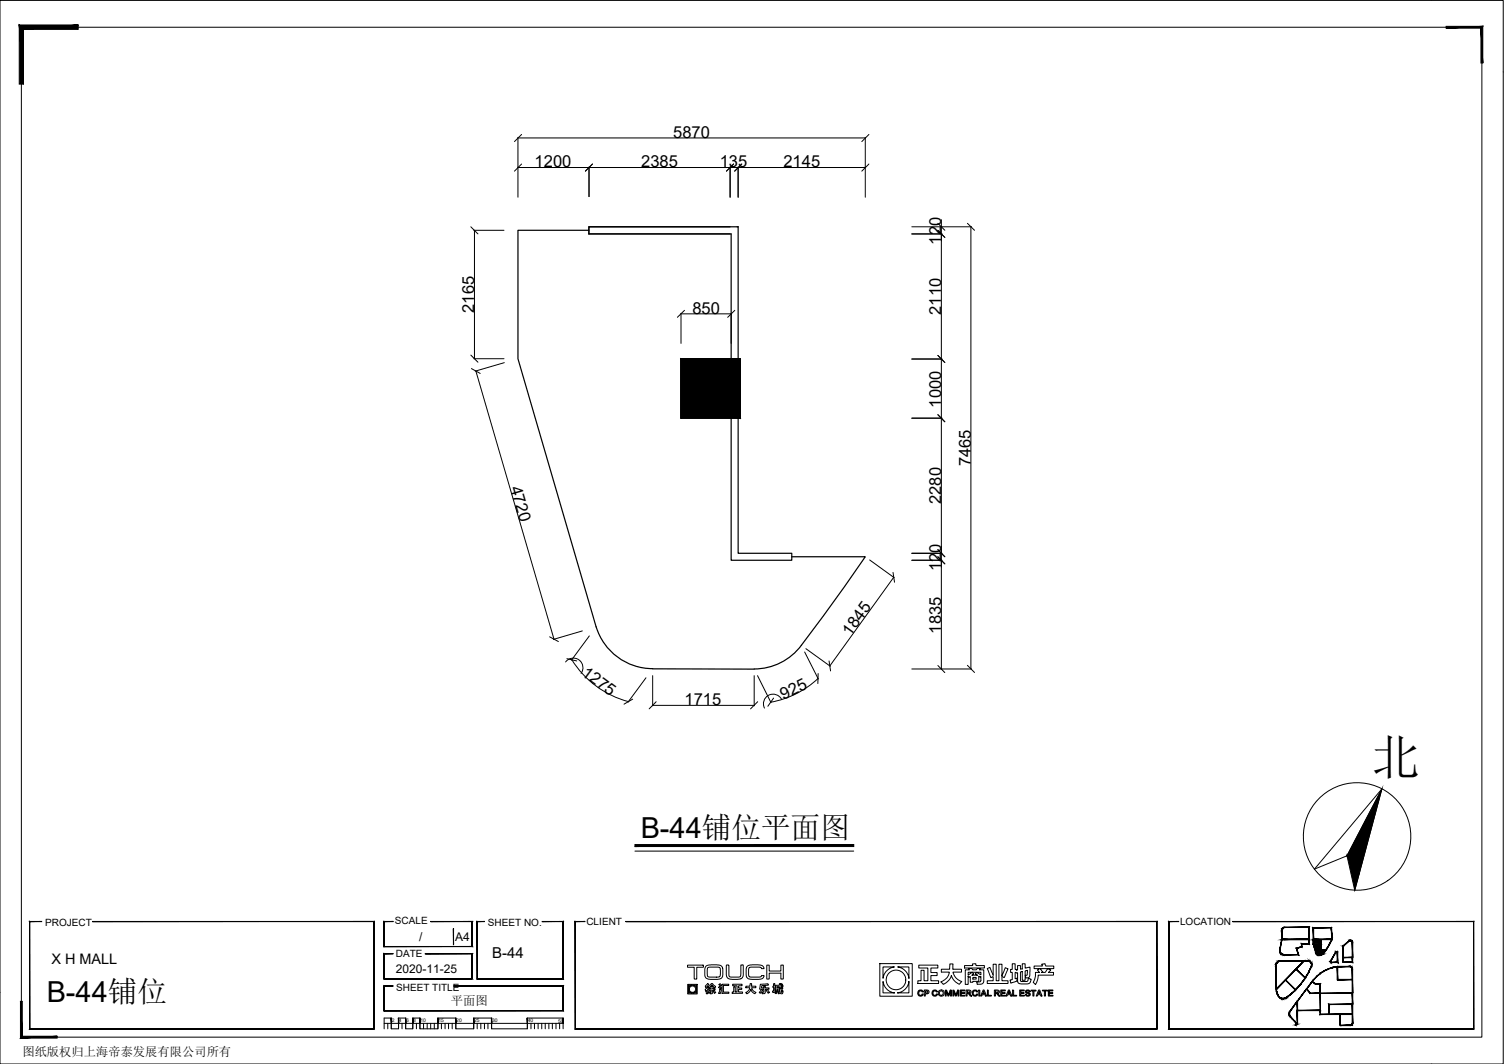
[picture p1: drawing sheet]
<svg xmlns="http://www.w3.org/2000/svg" width="420mm" height="297mm" viewBox="0 0 420 297" stroke-linecap="round" stroke-linejoin="round" font-family="sans-serif">
<!-- layer: 0 -->
<g fill="none" stroke="#000" stroke-width=".28">
<path d="M0 .1h419.9v296.9h-419.9zM6 7.6h408v281.9h-408zM145.7 37.5l-2 2M242.7 37.5l-2 2M145.7 45.8l-2 2M165.5 45.8l-2 2M204.9 45.8l-2 2M207.2 45.8l-2 2M242.7 45.8l-2 2M131.5 63.3l2 2M262 62.3l1.9 2M262 64.3l1.9 2"/>
<path d="M270.3 62.3l1.9 2M131.5 99.1l2 2M191.2 86.6l-2 2M205.3 86.6l-2 2M262 99.2l1.9 2M131.7 102.9l2.5 1.4M262 115.8l1.9 2M249.5 159.8l.4 2.7M262 153.4l1.9 2M262 155.4l1.9 2M153.5 177.8l2.5 1.3M158.4 183.9l2.7 .6"/>
<path d="M176.7 195.2l-2.4 1.4M183.3 195.9l-1.9 2M211.7 195.9l-2 2M216.1 194.9l-1.6 2.3M228.6 188l-.1 2.8M231.6 184.5l.4 2.8M262 185.8l1.9 2M270.3 185.7l1.9 2M177.4 237.6h61.1M386 220.2l-9.7 18.7-9.1 3.7zM386 220.2l-7.5 28.3M107.3 285.7h50v1.5"/>
<path d="M108.3 285.7v1.5M109.3 285.7v1.5M111.3 285.7v1.5M112.3 285.7v1.5M113.3 285.7v1.5M115.3 285.7v1.5M116.3 285.7v1.5M117.3 285.7v1.5M118.3 285.7v1.5M119.3 285.7v1.5M120.3 285.7v1.5M121.3 285.7v1.5"/>
<path d="M122.3 285.7v1.5M123.3 285.7v1.5M124.3 285.7v1.5M125.3 285.7v1.5M126.3 285.7v1.5M127.3 285.7v1.5M132.3 285.7v1.5M133.3 285.7v1.5M134.3 285.7v1.5M135.3 285.7v1.5M136.3 285.7v1.5M137.3 285.7v1.5"/>
<path d="M147.3 285.7v1.5M148.3 285.7v1.5M149.3 285.7v1.5M150.3 285.7v1.5M151.3 285.7v1.5M152.3 285.7v1.5M153.3 285.7v1.5M154.3 285.7v1.5M155.3 285.7v1.5M156.3 285.7v1.5M157.3 284.2h-10v3h-10v-3h-5v3h-5v-3h-5v3h-5v-3h-2v3h-2v-3h-2v3h-2v-3h-2v3"/>
<circle cx="379.1" cy="233.5" r="15"/>
</g>
<g fill="#000" stroke="#000" stroke-width=".28">
<path d="M366.9 262.2h.7zM368.2 266.5h.8z"/>
<path d="M413.7 7.9v9.7h.5zM413.7 7.9l.5-.5v10.2zM404 7.9h9.7l.5-.5zM404 7.4h10.2l-10.2 .5z"/>
<path d="M5.4 7v16.5h1.2zM5.4 7l1.2 1.2v15.3zM5.4 7l1.2 1.2 15.2-1.2zM6.6 8.2l15.2-1.2v1.2z"/>
<path d="M177.4 235.8v.5l61.1-.5zM177.4 236.3l61.1-.5v.5z"/>
<path d="M386 220.2l-6.3 23.6-3.4-4.9zM376.3 238.9l2.2 9.6 1.2-4.7z"/>
<path d="M25.9 257.2h78.6zM25.9 257.3l78.6-.1zM104.5 257.2v30.1zM104.4 257.3l.1 30zM8.3 287.3h96.2zM8.3 287.3l96.1-.1zM8.3 257.2v30.1zM8.3 257.2v30zM8.3 257.2h3.3zM8.3 257.3l3.3-.1z"/>
<path d="M120.4 257.2h11.5zM120.4 257.3l11.5-.1zM131.8 257.3l.1 7zM131.8 257.3l.1 7zM107.3 264.3h24.6zM107.3 264.3l24.5-.1zM107.3 257.2v7.1zM107.3 257.2l.1 7zM107.3 257.2h2.5zM107.4 257.3l2.4-.1z"/>
<path d="M126.7 259.3v4.4zM126.7 259.3v4.4z"/>
<path d="M151.5 257.2h5.9zM151.5 257.3l5.9-.1zM157.4 257.2v16.1zM157.3 257.3l.1 16zM133.3 273.3h24.1zM133.3 273.3l24-.1zM133.3 257.2v16.1zM133.3 257.2v16zM133.3 257.2h2zM133.3 257.3l2-.1z"/>
<path d="M174.8 257.2h148.4zM174.8 257.3l148.4-.1zM323.1 257.3l.1 30zM323.1 257.3l.1 30zM160.7 287.3h162.5zM160.7 287.3l162.4-.1zM160.7 257.2v30.1zM160.7 257.2v30zM160.7 257.2h2.7zM160.7 257.3l2.7-.1z"/>
<path d="M344.4 257.2h67.3zM344.4 257.3l67.3-.1zM411.7 257.2v30.1zM411.6 257.3l.1 30zM326.5 287.3h85.2zM326.5 287.3l85.1-.1zM326.5 257.2v30.1zM326.5 257.2l.1 30zM326.5 257.2h2.8zM326.6 257.3l2.7-.1z"/>
<path d="M358.1 259.7l.1 2.5v-2.5zM358.1 259.7l.1 2.5-.2 .1zM358.2 262.2l-.2 .1 .8-.1zM358 262.3l.8-.1v.1zM358.8 262.2v.1l6.8-.1zM358.8 262.3l6.8-.1 .2 .1z"/>
<path d="M358.4 259l.3-.2zM358.4 259l.4-.1zM358.4 259l.1 .1-.3 .2zM358.2 259.3l.3-.2zM358.2 259.3l.1 .1-.2 .3zM358.3 259.4l-.2 .3z"/>
<path d="M5.7 279.6l.5 9.7v-9.7zM5.7 279.6l.5 9.7-.5 .5zM5.7 289.8l10.3-.5h-9.8zM5.7 289.8l10.3-.5v.5z"/>
<path d="M118.8 266.2h13.1zM118.8 266.3l13.1-.1zM131.8 266.3l.1 7zM131.8 266.3l.1 7zM107.3 273.3h24.6zM107.3 273.3l24.5-.1zM107.3 266.2v7.1zM107.3 266.2l.1 7zM107.3 266.2h2.5zM107.4 266.3l2.4-.1z"/>
<path d="M126.8 275.2h30.6zM126.8 275.3l30.6-.1zM157.4 275.2v7zM157.3 275.3l.1 6.9zM107.3 282.2h50.1zM107.3 282.2l50-.1zM107.3 275.2v7zM107.3 275.2l.1 6.9zM107.3 275.2h2.5zM107.4 275.3l2.4-.1z"/>
<path d="M356.4 269.3l.2 6.8zM356.4 269.3l.2 6.8z"/>
<path d="M356.4 276.1l.2 .8zM356.6 276.1v.8zM356.6 276.9l.2 .7zM356.7 276.8l.1 .8zM356.8 277.6l.4 .7zM357 277.6l.2 .7 .1-.1z"/>
<path d="M357.2 278.3l.4 .3zM357.3 278.2l.3 .4zM357.6 278.5l.4 .3zM357.6 278.5l.4 .3zM358.1 278.7l.4 .1zM358.1 278.7l.4 .1zM358.5 278.7l.5 .1zM358.5 278.7l.5 .1zM358.9 278.6l.5-.1zM358.9 278.6l.5-.1-.1-.1z"/>
<path d="M357.5 265.1v.4zM357.6 265.2l-.1 .3zM357.5 265.5l.1 .5zM357.6 265.5v.5zM357.6 266l.3 .3zM357.8 265.9l.1 .4 .1-.1zM357.9 266.3l.4 .2zM358 266.2l.3 .3 .1-.1zM358.4 266.4l.3 .2-.4-.1zM358.4 266.4l.3 .2z"/>
<path d="M358.1 262.2l-.5 3zM358 262.2l-.5 2.9z"/>
<path d="M357.3 268.3h.4zM357.3 268.3v.1l.4-.1zM356.9 268.5l.4-.2v.1zM356.9 268.5l.4-.1zM356.9 268.5l-.3 .3zM356.6 268.8l.1 .1 .3-.3zM356.6 268.8l.1 .1-.3 .4zM356.7 268.9l-.3 .4z"/>
<path d="M357.7 268.2h7zM357.7 268.3l7-.1z"/>
<path d="M358.7 266.5h3.9zM358.7 266.6h4.1zM362.1 264.7l.7 1.9zM362.1 264.7l.7 1.9zM362.1 264.7l1.5-.4zM362.3 264.8l1.3-.5 .1 .1zM363.6 263.4l.1 1zM363.6 263.4l.1 1zM363.6 263.4h2zM363.7 263.6h2.1zM365.6 262.3l.2 1.3zM365.8 262.2v1.4zM358.1 262.3h7.5l.2-.1zM358.1 262.2h7.7l-7.7 .1z"/>
<path d="M359.2 273.5l2.7 2.8zM359.1 273.6l2.8 2.7z"/>
<path d="M359.3 278.4l1.4-.8-1.3 .9zM359.3 278.4l1.4-.8-.1-.2zM360.6 277.4l1.3-.9-1.2 1.1zM360.6 277.4l1.3-.9-.1-.2zM361.8 276.3l1.6-1.5-1.5 1.7zM363.3 274.7l-1.5 1.6zM364.8 273l-1.4 1.8zM364.7 272.9l-1.4 1.8 1.5-1.7zM365.7 271.3l-.9 1.7-.1-.1zM365.6 271.3l-.9 1.6 1-1.6zM366.5 269.6l-.8 1.7h-.1zM366.4 269.6l-.8 1.7z"/>
<path d="M362 270.5l2.7 2.5-2.5-2.5zM362 270.5l2.7 2.5-.1 .1z"/>
<path d="M365 276l-2.5 3.6zM365 276l-2.5 3.6z"/>
<path d="M364.2 268.2l-7.6 8.1 7.8-8zM364.2 268.2l-7.6 8.1-.2-.2z"/>
<path d="M364.7 268.3l.6-.1zM364.7 268.2h.6z"/>
<path d="M365.6 258.9l.2 3.4zM365.6 258.9l.2-.1v3.5zM358.8 258.9l7-.1zM358.7 258.8h7.1z"/>
<path d="M366.5 269.1v.5zM366.4 269.1v.5zM366.2 268.6l.3 .5zM366.2 268.6l.2 .5zM365.8 268.3l.3 .4zM365.8 268.3v.1l.3 .3zM365.3 268.2l.5 .1zM365.3 268.2l.5 .2z"/>
<path d="M366.8 273.6l-1.7 2.4 1.8-2.3zM366.8 273.6l-1.7 2.4z"/>
<path d="M366.8 262.2l.2 1.3v-1.3zM366.8 262.2l.2 1.3h-.2zM366.8 263.5l.9 2.6-.7-2.6zM366.8 263.5l.9 2.6h-.1z"/>
<path d="M367.6 266.1h.1l.1 .4zM367.7 266.1l.1 .4zM367.9 266.3l.3 .3-.4-.1zM367.9 266.3l.3 .3z"/>
<path d="M368 266.5h1zM368 266.5h1z"/>
<path d="M368.1 266.5h.9zM368.1 266.5h.9z"/>
<path d="M368.2 266.5h.8zM368.2 266.6l.8-.1z"/>
<path d="M366.9 262.2l2.1 1.3v-1.3zM366.9 262.2l2.1 1.3h-2.1z"/>
<path d="M366.9 263.5l2.1 2.6v-2.6zM366.9 263.5l2.1 2.6h-1.3z"/>
<path d="M367.7 266.1l1.3 .1zM367.7 266.1l1.3 .1z"/>
<path d="M367.7 266.2l1.3 .1zM367.7 266.2l1.3 .1z"/>
<path d="M367.7 266.3h1.3zM367.7 266.3h1.3z"/>
<path d="M367.8 266.3l1.2 .1zM367.8 266.3l1.2 .1z"/>
<path d="M367.8 266.4h1.2zM367.8 266.4h1.2z"/>
<path d="M369 266.4h.5zM369 266.4h.5z"/>
<path d="M367.9 266.4h1.1zM367.9 266.4h1.1z"/>
<path d="M367.9 266.4l1.1 .1zM367.9 266.4l1.1 .1z"/>
<path d="M368 266.5h1zM368 266.5h1z"/>
<path d="M369 266.5h.3zM369 266.5h.3z"/>
<path d="M368.1 266.5h.9zM368.1 266.5h.9z"/>
<path d="M369 265.1v.1l1.5-.1zM369 265.2l1.5-.1v.1z"/>
<path d="M368.9 262.2l.2 4.3zM368.9 262.2v4.4zM369.1 266.5l-.2 .1zM368.9 266.6l.3-.1z"/>
<path d="M369.2 266.5l.5-.1zM369.2 266.5l.5-.1z"/>
<path d="M369 266.5h.3zM369 266.5h.2zM369 266.5h.2z"/>
<path d="M369 266.5h.4zM369 266.5h.4z"/>
<path d="M369 266.5h.4zM369 266.5h.3z"/>
<path d="M369 266.4h.5zM369 266.4l.4 .1z"/>
<path d="M369 266.3l.6 .1zM369 266.3l.6 .1z"/>
<path d="M369 266.4h.6zM369 266.4h.5z"/>
<path d="M369 266.3h.7zM369 266.3h.6z"/>
<path d="M370.6 265.1l-.9 1.3zM370.5 265l-.9 1.3 1-1.2zM371.4 263.7l-.8 1.4-.1-.1zM371.3 263.6l-.8 1.4 .9-1.3zM372.2 262.3l-.8 1.4-.1-.1zM372 262.2l-.7 1.4 .9-1.3z"/>
<path d="M369 265.2l.7 1.1 .8-1.1zM369 265.2l.7 1.1h-.7z"/>
<path d="M371.7 268.2l.1 .1h-.2zM371.6 268.3h.2zM371.6 268.3l.1 .2zM371.8 268.3l-.1 .2zM371.7 268.5h.1v.2zM371.8 268.5v.2zM371.9 268.5l.1 .2zM371.9 268.5l.1 .2z"/>
<path d="M373.1 265.8l-1.4 2.4 .1 .1zM373.1 265.8l.2 .1-1.5 2.4z"/>
<path d="M371.9 259.1l.1 2.8h.2zM371.9 259.1l.1-.2 .2 3zM367 259.1l5-.2zM366.8 258.9h5.2zM366.8 258.9l.2 3.3v-3.1zM366.8 258.9l.2 3.3-.2 .1zM367 262.2l-.2 .1 .8-.1zM366.8 262.3l.8-.1v.1zM367.6 262.2v.1l4.5-.1zM367.6 262.3l4.5-.1v.1z"/>
<path d="M372.2 261.9v.3h-.2zM372 261.9v.3l.2-.3z"/>
<path d="M373.3 265.7l.2-.1v.2zM373.3 265.7l.2 .1zM373.3 265.7v.1h-.2zM373.1 265.8h.2z"/>
<path d="M373.5 265.6v.2l.1-.2zM373.5 265.8l.1-.2z"/>
<path d="M373.5 269.9v3.6h.2zM373.5 269.9h.2v3.6z"/>
<path d="M373.5 265.7v2.7h.2zM373.5 265.7h.2v2.7z"/>
<path d="M372.3 270l1.3-.2v.1zM372.3 270l1.3-.1zM371.1 270.5l1.3-.3zM371.1 270.5l1.3-.3zM369.9 271l1.2-.5zM369.9 271l1.2-.4zM368.7 271.7l1.2-.7zM368.7 271.7l.1 .2 1.1-.8zM367.7 272.6l1-.9 .1 .2zM367.7 272.6l1.1-.7zM367.7 272.6l-.8 1zM366.9 273.6l.9-.9z"/>
<path d="M373.6 273.4v.2l4.2-.2zM373.6 273.6l4.2-.2v.2z"/>
<path d="M373.5 268.4l.2 .3v-.3zM373.5 268.4l.2 .3zM372 268.7h1.7zM372 268.6h1.5z"/>
<path d="M375.2 264l.1 .1zM375.1 264.1h.2z"/>
<path d="M375.2 267.2h2.6zM375.2 267.4l2.6-.2z"/>
<path d="M375.1 264.1l.1 4.5zM375.1 264.1l.1 4.5z"/>
<path d="M375.3 264.1l1.6-1.3-.1-.1zM375.2 264l1.6-1.3-1.5 1.4z"/>
<path d="M373.6 269.9h3.6v-.1zM373.6 269.8h3.6l-3.6 .1z"/>
<path d="M377.7 270.5v6.7h.2zM377.7 270.5l.2 6.7z"/>
<path d="M377.7 263v4.3h.2zM377.7 263h.2v4.3z"/>
<path d="M368.9 277.4l8.9-.2zM368.9 277.2h8.9zM365.9 277.4l3-.2zM366 277.2h2.9l-3 .2zM365 276.1l.9 1.3 .1-.2zM365 276.1l.1-.1 .9 1.2z"/>
<path d="M377.8 270.2l.1 .3zM377.7 270.2v.3zM377.5 269.9l.3 .3zM377.5 269.9l.2 .3zM377.2 269.8l.3 .1-.1 .1zM377.2 269.8l.2 .2z"/>
<path d="M377.7 262.7l.2 .3h-.2zM377.7 262.7v.3zM377.4 262.5l.3 .2-.1 .1zM377.4 262.5l.2 .3zM377.1 262.5h.3zM377.1 262.5l.3 .2zM376.8 262.7l.3-.2v.2zM376.8 262.7h.3z"/>
<path d="M377.7 267.3l.2 1.4v-1.4zM377.7 267.3l.2 1.4zM375.2 268.7h2.7zM375.2 268.5l2.5 .1z"/>
<path d="M109.3 284.2l.1 1.5zM109.3 284.2l.1 1.5z"/>
<path d="M111.3 284.2l.1 1.5zM111.3 284.2l.1 1.5z"/>
<path d="M113.3 284.2l.1 1.5zM113.3 284.2l.1 1.5z"/>
<path d="M115.3 284.2l.1 1.5zM115.3 284.2l.1 1.5z"/>
<path d="M117.3 284.2l.1 1.5zM117.3 284.2l.1 1.5z"/>
<path d="M122.3 284.2l.1 1.5zM122.3 284.2l.1 1.5z"/>
<path d="M127.3 284.2l.1 1.5zM127.3 284.2l.1 1.5z"/>
<path d="M132.3 284.2l.1 1.5zM132.3 284.2l.1 1.5z"/>
<path d="M137.3 284.2l.1 1.5zM137.3 284.2l.1 1.5z"/>
<path d="M147.3 284.2l.1 1.5zM147.3 284.2l.1 1.5z"/>
<path d="M157.3 284.2l.1 1.5zM157.3 284.2l.1 1.5z"/>
<path d="M360.2 282.5l-.1 .5zM360.3 282.5l-.2 .5h.2zM360.1 283h.2l-.1 .5zM360.3 283l-.1 .5zM360.2 283.5l.3 .4zM360.3 283.4l.2 .5z"/>
<path d="M362.4 279.5l-2.2 2.9 .1 .2zM362.4 279.5l-2.1 3.1z"/>
<path d="M362.3 282v4h.2zM362.3 282h.2v4zM362.3 279.5v2.5h.2zM362.3 279.5h.2v2.5z"/>
<path d="M361.9 286.1l.5-.2zM361.9 286.1l.5-.2zM361.9 285.6v.5zM361.9 285.6l.2 .3zM360.5 283.9l1.6 1.6zM360.5 283.9l.1-.1 1.5 1.7z"/>
<path d="M362.4 282h6.4zM362.4 282.1h6.5zM368.8 274.8l.1 7.3zM368.8 274.8l.1-.1v7.4zM367.5 274.8l1.4-.1zM367.6 274.7h1.3l-1.4 .1zM366.6 274.1l.9 .7 .1-.1zM366.6 274l1 .7-1-.6z"/>
<path d="M368.8 282.1l.1 1zM368.8 282.1v1.1zM368.9 283.1l-.1 .1 9-.1zM368.8 283.2l9-.1v.1z"/>
<path d="M371.2 280.3v2.9h.2zM371.2 280.3l.2 .1v2.8zM371.2 280.3h6.6zM371.4 280.4l6.4-.1z"/>
<path d="M374.4 286.2v.1l2.8-.1zM374.4 286.3l2.8-.1v.1z"/>
<path d="M374.3 283.2l.1 3zM374.3 283.2l.1 3z"/>
<path d="M377.2 286.2h.4l-.4 .1zM377.2 286.2h.4zM377.5 286.1l.3-.1-.2 .2zM377.7 285.9l-.2 .2 .3-.1zM377.7 285.9l.2-.2-.1 .3zM377.7 285.7v.2l.2-.2z"/>
<path d="M377.7 280.4v5.3h.2zM377.7 280.4h.2v5.3zM377.7 277.2v3.2h.2zM377.7 277.2h.2v3.2z"/>
</g>
<g fill="none" stroke="#000" stroke-width=".28">
<path d="M192.1 269.5l3.9-.1a.36 .36 0 0 1 .4 0 .36 .36 0 0 1 .1 .5l-1.3 .1a.39 .39 0 0 0-.6 .1 .39 .39 0 0 0 0 .5v2.2a.38 .38 0 0 1 0 .5 .38 .38 0 0 1-.5 0l-.2-.1v-2.6a.39 .39 0 0 0 .1-.5 .39 .39 0 0 0-.6-.1h-.8a.35 .35 0 0 1-.4 0 .35 .35 0 0 1-.1-.4zM192.1 274.8h2.7v2.7h-2.7zM192.4 276.2a1.01 1.01 0 0 0 1 1h-1zM192.4 275h1a1.09 1.09 0 0 0-1 1.1zM193.5 275h1.1v1.1a1.17 1.17 0 0 0-1.1-1.1zM193.5 277.2a1.09 1.09 0 0 0 1.1-1v1zM197.1 269.8l.9-.4h2.2a1.52 1.52 0 0 1 1.7 1.9 1.62 1.62 0 0 1-.3 1.7 1.62 1.62 0 0 1-1.7 .4h-1.2a1.5 1.5 0 0 1-1.6-.4 1.5 1.5 0 0 1-.2-1.6zM197.7 270.2l.5-.2h2.2a.73 .73 0 0 1 .8 .2 .73 .73 0 0 1 .1 .8v.9a.93 .93 0 0 1-1.4 .9h-1.2a.87 .87 0 0 1-1-.2 .87 .87 0 0 1-.1-1zM197.7 275.5a.38 .38 0 0 1 .3 .4 .38 .38 0 0 1-.3 .3v.9a.25 .25 0 0 1-.1 .3 .25 .25 0 0 1-.3 0 .25 .25 0 0 1 0-.4v-.5l-.2 .2a.61 .61 0 0 1 .4-1zM197.7 274.6l.3 .2-.9 .9a1.02 1.02 0 0 1 .6-1.1zM198.2 276.5a.4 .4 0 0 1 .2 .5 .4 .4 0 0 1-.5 .2l-.2-.1zM198.7 274.6h.4l.8 .8-.1 .4-.3-.2v.2h-.4v.2h.7v.4h-.7v.1a.51 .51 0 0 1 0 .8 .51 .51 0 0 1-.7 0l-.1-.2 .4-.1v-.6h-.7v-.4h.7v-.2h-.6l-.2-.4z"/>
<path d="M198.9 275l.4 .5h-.8zM199.2 276.6a.48 .48 0 0 1 .7 .5l-.3 .2zM201 275.4l.6 .4-.3 .3-.6-.4zM201.1 274.6a.38 .38 0 0 1 .4 .3 .38 .38 0 0 1-.1 .4l-.5-.4zM201.1 276.2l.4 .1-.3 1.1-.4-.1zM201.7 274.8h1.9v.3h-1.5v1.9h1.5v.3h-1.9zM202.9 269.5l.3-.1a.39 .39 0 0 1 .4 .1 .39 .39 0 0 1 0 .5v1.9a.77 .77 0 0 0 .3 .8 .77 .77 0 0 0 .8 .1h1.1a.86 .86 0 0 0 1-.2 .86 .86 0 0 0 .2-1v-1.7a.36 .36 0 0 1-.1-.4 .36 .36 0 0 1 .5-.1l.2 .1v1.9a1.62 1.62 0 0 1-2 2l-1.6-.1a1.55 1.55 0 0 1-1.1-2.1zM204.7 274.8h2.6v.4h-1v.6h.9v.4h-.9v.7h1.1v.4h-2.8v-.4h.4v-1.4h.4v1.4h.5v-1.7h-1.2zM208.4 275.3h1.1v-.7a.32 .32 0 0 1 .5 0 .32 .32 0 0 1 0 .5l-.1 .2h.9a.25 .25 0 0 1 .4 .2 .25 .25 0 0 1-.4 .2h-.8a1.8 1.8 0 0 0 1.2 1.4l-.1 .1a.52 .52 0 0 1-.9-.2l-.4-.7-.4 .6-.6 .5h-.2l-.3-.3a1.2 1.2 0 0 0 1-1.4h-.9zM208.7 269.9l.6-.5h2.3a1.39 1.39 0 0 1 1.8 1h-.7a1.35 1.35 0 0 0-1.5-.4l-1.9 .2-.1 2.3 .5 .3 2.8-.1a.65 .65 0 0 1 .9-.3 1.97 1.97 0 0 1-2.4 1h-.7a1.58 1.58 0 0 1-1.6-.5 1.58 1.58 0 0 1-.3-1.6zM212.4 274.8l2.1-.2 .2 .4-1.9 .2-.1 .6h.7v-.5h.4v.5h.9a.23 .23 0 0 1 .1 .3 .23 .23 0 0 1-.3 .1h-.7v.4a.56 .56 0 0 1-.2 .7 .56 .56 0 0 1-.7-.1l-.1-.2a.46 .46 0 0 0 .6-.1 .46 .46 0 0 0 0-.6l-1.2-.1zM212.7 276.3l.4 .1-.2 .4a.42 .42 0 0 1-.3 .4 .42 .42 0 0 1-.5-.1z"/>
<path d="M213.4 275.8h.1M214 276.4a.48 .48 0 0 1 .6 0 .48 .48 0 0 1 .2 .4l.2 .3-.5 .2zM214.2 269.5l.1-.1a.42 .42 0 0 1 .6 .1 .42 .42 0 0 1 0 .6v1h3.2v-1.6l.5-.1a.59 .59 0 0 1 .2 .9v2.1a.56 .56 0 0 1-.2 .9h-.5v-1.1a.41 .41 0 0 0-.1-.5 .41 .41 0 0 0-.5 0h-1.8a.51 .51 0 0 0-.5-.1 .51 .51 0 0 0-.3 .4v.7a.42 .42 0 0 1 0 .5 .42 .42 0 0 1-.5 .1 .59 .59 0 0 1-.2-.9zM216.1 274.6h.4v.7h.2v.4h-.2v.8l.2-.1v.4v-1.7h1v-.5h.4a.28 .28 0 0 0-.1 .4 .28 .28 0 0 0 .4 .1l-.3-.3 .2-.2 .4 .3-.2 .2a.22 .22 0 0 1 .2 .3 .22 .22 0 0 1-.3 0h-.3v.8l.3-.6 .3 .2-.5 1 .2 .3v-.6a.46 .46 0 0 1 .3 .8 .46 .46 0 0 1-.8-.2l-.3 .4a.48 .48 0 0 1-.1-.5 .48 .48 0 0 1 .3-.3l-.1-1.3h-.6v.3h.6l-.1 .8a.32 .32 0 0 1-.1 .4 .32 .32 0 0 1-.5-.1v.2a.25 .25 0 0 1-.2 .3 .25 .25 0 0 1-.3-.1 .25 .25 0 0 1 .2-.4l-.8 .3-.1-.4 .3-.1v-.9h-.2v-.4h.2zM217.1 276.1h.2v.5h-.3zM245.8 269h9v9.1h-9zM246.7 274v.1a3.7 3.7 0 0 0 3.2 3.1h-3.2zM246.7 270h3a3.7 3.7 0 0 0-3 3.1zM250.7 277.2a3.6 3.6 0 0 0 3.2-3.2v3.2zM250.8 269.9h3.1v3.2a3.7 3.7 0 0 0-3.1-3.2zM256.6 276.6a.78 .78 0 0 1 1.3 .3h-.3a.54 .54 0 0 0-.7-.1 .54 .54 0 0 0-.1 .8 .54 .54 0 0 0 .8 0l.3-.1a.6 .6 0 0 1-.9 .6 .91 .91 0 0 1-.4-1.5zM256.7 269.4h5.3v.8h-1.9v1.3h1.7v.9h-1.7v1.4h2.1v.8h-5.8v-.8h.9v-2.9h.8v2.9h1.1v-3.6h-2.5z"/>
<path d="M258.2 276.4h.5a.61 .61 0 0 1 .8 .6 .61 .61 0 0 1-.9 .4l-.1 .7h-.3zM258.5 276.6l.7 .1v.4l-.2 .1a.35 .35 0 0 1-.4 0 .35 .35 0 0 1-.1-.4zM260.6 276.5a.8 .8 0 0 1 1.3 .4h-.3a.54 .54 0 0 0-.8-.1 .54 .54 0 0 0 0 .8 .54 .54 0 0 0 .8 0l.2-.1a.6 .6 0 0 1-.8 .6 .91 .91 0 0 1-.4-1.6zM263 270.6h2.3v-.6a.68 .68 0 0 1 .1-.8 .68 .68 0 0 1 .8-.1v.9a.43 .43 0 0 0 0 .6 .43 .43 0 0 0 .6 0h1.1a.48 .48 0 0 1 .7 .1 .48 .48 0 0 1-.2 .7h-2.2a3.6 3.6 0 0 0 2.5 2.7l-.3 .2a.54 .54 0 0 1-.5 .5 .54 .54 0 0 1-.6-.4l-.8-.7-.7-1.3a3.7 3.7 0 0 1-2.4 2.3l-.6-.6a3.4 3.4 0 0 0 2.4-2.7h-2.2zM264.1 276.4l.4 .1 .4 1.2 .5-1.3h.4v1.7h-.3l.1-1.4-.6 1.4-.2-.1-.5-1.3v1.4h-.2zM266.2 276.4h.3l.5 1.3 .4-.9a.31 .31 0 0 1 .3-.4 .31 .31 0 0 1 .2 .5v1.2h-.3v-1.4l-.3 1.1a.25 .25 0 0 1-.3 .3 .25 .25 0 0 1-.2-.4l-.4-1v1.4h-.2zM268.3 276.4h1.2v.2h-1v.5h1v.3h-1v.5h1.1v.2h-1.3zM269.5 269.6h2.2v-.5h.4h.5l.1 .5h1.7a.37 .37 0 0 1 .6 .1 .37 .37 0 0 1-.3 .5h-4.4a.51 .51 0 0 1-.5 .1 .51 .51 0 0 1-.3-.4zM269.7 270.7h1.1l-.3-.3h1l.3 .3a.99 .99 0 0 0 1.3-.3h.9l-.4 .3h1.2v3.1a1.04 1.04 0 0 1-1.5 1h-.3l-.2-.7 1.1-.1 .1-1.4-.1 .2-.5-.3v.9a.42 .42 0 0 1 0 .6 .42 .42 0 0 1-.6 0h-1v.2h-.7v-1.6l-.4 .3-.2-.4v1.6a.47 .47 0 0 1 0 .7 .47 .47 0 0 1-.7 0h-.1zM269.9 276.4h.7a.5 .5 0 0 1 .7 .4 .5 .5 0 0 1-.5 .6l.6 .7h-.3l-.6-.7h-.3v.7h-.3zM270.2 276.6h.3a.29 .29 0 0 1 .4 .1 .29 .29 0 0 1-.1 .4h-.6zM270.5 271.4h2.8a.5 .5 0 0 1 .6 0 .5 .5 0 0 1 .1 .7l-1.2-.6-.3 .4 .5 .3h-1.5l.5-.3-.4-.5-1.1 .8z"/>
<path d="M271.8 272.9h.9v.4h-.9zM271.9 276.5a.8 .8 0 0 1 1.2 .4h-.2a.57 .57 0 0 0-.8-.2 .57 .57 0 0 0-.1 .9 .57 .57 0 0 0 .8 .1v-.2a.32 .32 0 0 1 .3 .4 .32 .32 0 0 1-.5 .2 .89 .89 0 0 1-1-.5 .89 .89 0 0 1 .3-1.1zM273.4 276.4h.3v1.7h-.3zM274.7 276.4h.2l.7 1.7h-.3l-.1-.4h-.8l-.2 .4h-.3zM274.8 276.7l.3 .7h-.6zM275.8 270.4l.8-.3 .9 2.2v-2.5a.45 .45 0 0 1 0-.6 .45 .45 0 0 1 .6 0 .79 .79 0 0 1 .2 1.1v3.5h.5a.76 .76 0 0 0 .3-1.1v-2.5a.76 .76 0 0 1 .2-1h.6v3.2l.9-2.2 .8 .3-1.1 2.4-.6-.2v1.1h1.7v.8h-5.4a.42 .42 0 0 1-.5-.3 .42 .42 0 0 1 .2-.5h1.6v-1.1l-.7 .2zM275.8 276.4h.3v1.5h.8v.2h-1.1zM277.8 276.4h.8a.5 .5 0 0 1 .6 .4 .5 .5 0 0 1-.5 .6l.7 .7h-.4l-.6-.7h-.3v.7h-.3zM278.1 276.6h.4a.27 .27 0 0 1 .4 .3 .27 .27 0 0 1-.4 .2h-.4zM279.6 276.4h1.2v.2h-.9v.5h.9v.3h-.9v.5h1v.2h-1.3zM281.7 276.4h.3l.7 1.7h-.3l-.2-.4h-.7l-.2 .4h-.3zM281.9 276.7l.3 .7h-.6z"/>
<path d="M282.8 269.1h.8v1.5h.3v.3l.4-.2v-1.1h.8v1l.5-.1v-1.4h.8v1.2l1.3-.3v2a.86 .86 0 0 1-1.1 1v-.7a.38 .38 0 0 0 .4-.2 .38 .38 0 0 0 0-.4l-.1-.8a.54 .54 0 0 0-.6 .3 .54 .54 0 0 0 .1 .6v1.4a.41 .41 0 0 1-.1 .5 .41 .41 0 0 1-.6 0h-.1v-2.5l-.5 .1v2.1a.5 .5 0 0 0 .1 .6 .5 .5 0 0 0 .6 0h.7a.63 .63 0 0 0 .7-.2 .63 .63 0 0 0 0-.7l.3 .1a.53 .53 0 0 1 .6 .3 .53 .53 0 0 1-.2 .6 1.26 1.26 0 0 1-1.5 .6h-1.2a1.2 1.2 0 0 1-.9-1.7v-1.4l-.7-.1v1.7l.5-.1a.65 .65 0 0 1 0 .8 .65 .65 0 0 1-.7 .2l-1 .4-.2-.9 .6-.1v-2h-.5v-.9h.5zM282.9 276.4h.3v1.5h.8v.2h-1.1zM284.9 276.4h1.2v.2h-.9v.5h.9v.3h-.9v.5h1v.2h-1.3zM286.6 276.5h.1a.55 .55 0 0 1 .6-.2 .55 .55 0 0 1 .4 .5h-.2a.31 .31 0 0 0-.4-.3 .31 .31 0 0 0-.2 .5 .62 .62 0 0 1 .7 .2 .62 .62 0 0 1 .1 .7l-1 .1-.3-.4 .2-.1a.41 .41 0 0 0 .5 .4 .41 .41 0 0 0 .3-.5 .7 .7 0 0 1-.8-.9zM288 276.4h1.4v.2h-.6v1.5h-.3v-1.5h-.5zM288.9 269.7h1.9a.28 .28 0 0 0 .4-.1 .28 .28 0 0 0-.2-.4h.1a.59 .59 0 0 1 .7-.2 .59 .59 0 0 1 .3 .7h1.7a.4 .4 0 0 1 .6 .2 .4 .4 0 0 1-.3 .5h-1.3l.7 .4-.6 .7h1.4v.5a.64 .64 0 0 1-1 .2h-2.4a.63 .63 0 0 0-.8 .1 .63 .63 0 0 0-.1 .8l-.7 1.8-.7-.6 .6-1.4 .1-1.4h1.1l-.6-.7 .6-.4h-1.5zM290.2 276.4h.2l.7 1.7h-.3l-.1-.4h-.8l-.1 .4h-.3zM290.3 276.7l.3 .7h-.6zM290.5 270.4h2.2l-.1 .2a1.17 1.17 0 0 1-1.6 .9l.3-.2zM291.2 276.4h1.4v.2h-.5v1.5h-.3v-1.5h-.6zM292.9 276.4h1.2v.2h-1v.5h1v.3h-1v.5h1.1v.2h-1.3z"/>
<circle cx="193.5" cy="276.1" r=".88"/>
<circle cx="250.3" cy="273.6" r="2.73"/>
<circle cx="263" cy="277.3" r=".59"/>
<circle cx="263" cy="277.2" r=".86"/>
</g>
<g fill="#000" stroke="#000" stroke-width=".28">
<path d="M190.2 100.2v16.5z"/>
<path d="M190.2 100.2h16.6zM190.2 100.2h16.6z"/>
<path d="M206.8 100.2v16.5zM206.8 100.2v16.5z"/>
<path d="M190.2 100.2l16.6 16.5v-16.5zM190.2 100.2l16.6 16.5h-16.6z"/>
</g>
<path d="M164.5 64.3h-19.8v35.8l21.8 74.9M164.5 63.3v2M164.5 63.3h41.7v91.2h15v1.9h-16.9v-91.1h-39.8M204 63.3h-39.5v2M190.2 100.2h16.6v16.5h-16.6zM221.2 155.4h20.5a397.3 397.3 0 0 1-19.5 26.7 16.5 16.5 0 0 1-11.5 4.7M166.5 175a16.5 16.5 0 0 0 15.9 11.7M182.3 186.7l28.4 .1" fill="none" stroke="#000" stroke-width=".34"/>
<!-- layer: DIM -->
<g fill="none" stroke="#000" stroke-width=".28">
<path d="M144.7 38.3v16.8M144.7 38.5h97.1M241.7 38.3v16.8M144.7 46.8h63.5M164.5 46.6v8.3M204 46.6v8.5M206.2 46.8h35.6M206.2 46.6v8.5M132.4 64.3h8.4M132.5 64.3v35.8M254.7 63.3h16.7M254.7 65.3h8.4"/>
<path d="M263 61.3v6M263 65.3v93.1M271.2 63.3v123.5M190.2 87.6h14.1M190.2 87.4v8.5M204.3 87.4v8.5M132.4 100.1h8.4M132.9 103.5l21.9 75M140.9 101.2l-8.1 2.4M254.7 100.2h8.4M254.7 116.7h8.4M243 156.3l6.8 5"/>
<path d="M254.7 154.5h8.4M254.7 156.4h8.4M263 156.4v30.4M162.7 176.1l-8.1 2.4M164.6 177.5l-5 6.8M249.7 161.1l-17.9 24.8M158 184.8a2.69 2.69 0 0 1 3.8-.6 2.69 2.69 0 0 1 .5 3.8M159.7 184.2a26.6 26.6 0 0 0 15.9 11.7M180.5 189.2l-5.1 6.8M182.3 188.6v8.4M182.3 196.9h28.4M210.7 188.6v8.4"/>
<path d="M211.6 188.6l3.8 7.6M218.4 195.3a2.69 2.69 0 0 0-3.6-1.2 2.69 2.69 0 0 0-1.2 3.6M224.8 182l3.8 7.6M225.1 181.1l6.8 4.9M228.5 189.4a26.2 26.2 0 0 1-13.2 6.6M254.7 186.8h16.7"/>
</g>
<text font-size="13.7" x="383.1" y="216.4">北</text>
<g font-size="8.1">
<text x="179" y="234">B-44铺位平面图</text>
<text x="13" y="279.8">B-44铺位</text>
</g>
<g font-size="4.6">
<text x="188.1" y="38.4">5870</text>
<text x="149.4" y="46.7">1200</text>
<text x="179.1" y="46.7">2385</text>
<text x="201.1" y="46.7">135</text>
<text x="218.9" y="46.7">2145</text>
<text x="262.9" y="68.3" transform="rotate(-90 262.9 68.3)">120</text>
<text x="132.5" y="87.3" transform="rotate(-90 132.5 87.3)">2165</text>
<text x="193.4" y="87.5">850</text>
<text x="262.9" y="87.9" transform="rotate(-90 262.9 87.9)">2110</text>
<text x="262.9" y="113.8" transform="rotate(-90 262.9 113.8)">1000</text>
<text x="271.2" y="130.2" transform="rotate(-90 271.2 130.2)">7465</text>
<text x="142.5" y="136.1" transform="rotate(74 142.5 136.1)">4720</text>
<text x="262.9" y="140.7" transform="rotate(-90 262.9 140.7)">2280</text>
<text x="262.9" y="159.4" transform="rotate(-90 262.9 159.4)">120</text>
<text x="237.6" y="177.8" transform="rotate(-54 237.6 177.8)">1845</text>
<text x="262.9" y="176.9" transform="rotate(-90 262.9 176.9)">1835</text>
<text x="162.3" y="188.3" transform="rotate(36 162.3 188.3)">1275</text>
<text x="191.2" y="196.8">1715</text>
<text x="218.9" y="195.4" transform="rotate(-26 218.9 195.4)">925</text>
</g>
<text font-size="4.2" x="137.5" y="267.3">B-44</text>
<text font-size="4" x="14.4" y="269.1">X H MALL</text>
<g font-size="3.4">
<text x="117.1" y="262.7">/</text>
<text x="127.1" y="262.7">A4</text>
<text x="110.6" y="271.6">2020-11-25</text>
<text x="125.9" y="280.7">平面图</text>
<text x="6.3" y="294.8">图纸版权归上海帝泰发展有限公司所有</text>
</g>
<g font-size="2.8">
<text x="12.7" y="258.6">PROJECT</text>
<text x="110.3" y="258.1">SCALE</text>
<text x="136.3" y="258.4">SHEET NO.</text>
<text x="163.8" y="258.3">CLIENT</text>
<text x="329.6" y="258.3">LOCATION</text>
<text x="110.6" y="267.3">DATE</text>
<text x="110.7" y="276.6">SHEET TITLE</text>
</g>
<g font-size="1.4">
<text x="109.5" y="285.4">2</text>
<text x="111.5" y="285.4">4</text>
<text x="113.5" y="285.4">6</text>
<text x="115.4" y="285.4">8</text>
<text x="117.5" y="285.4">10</text>
<text x="122.5" y="285.4">15</text>
<text x="127.5" y="285.4">20</text>
<text x="132.5" y="285.4">25</text>
<text x="137.5" y="285.4">30</text>
<text x="147.4" y="285.4">40</text>
<text x="155.9" y="285.5">50</text>
</g>
</svg>
